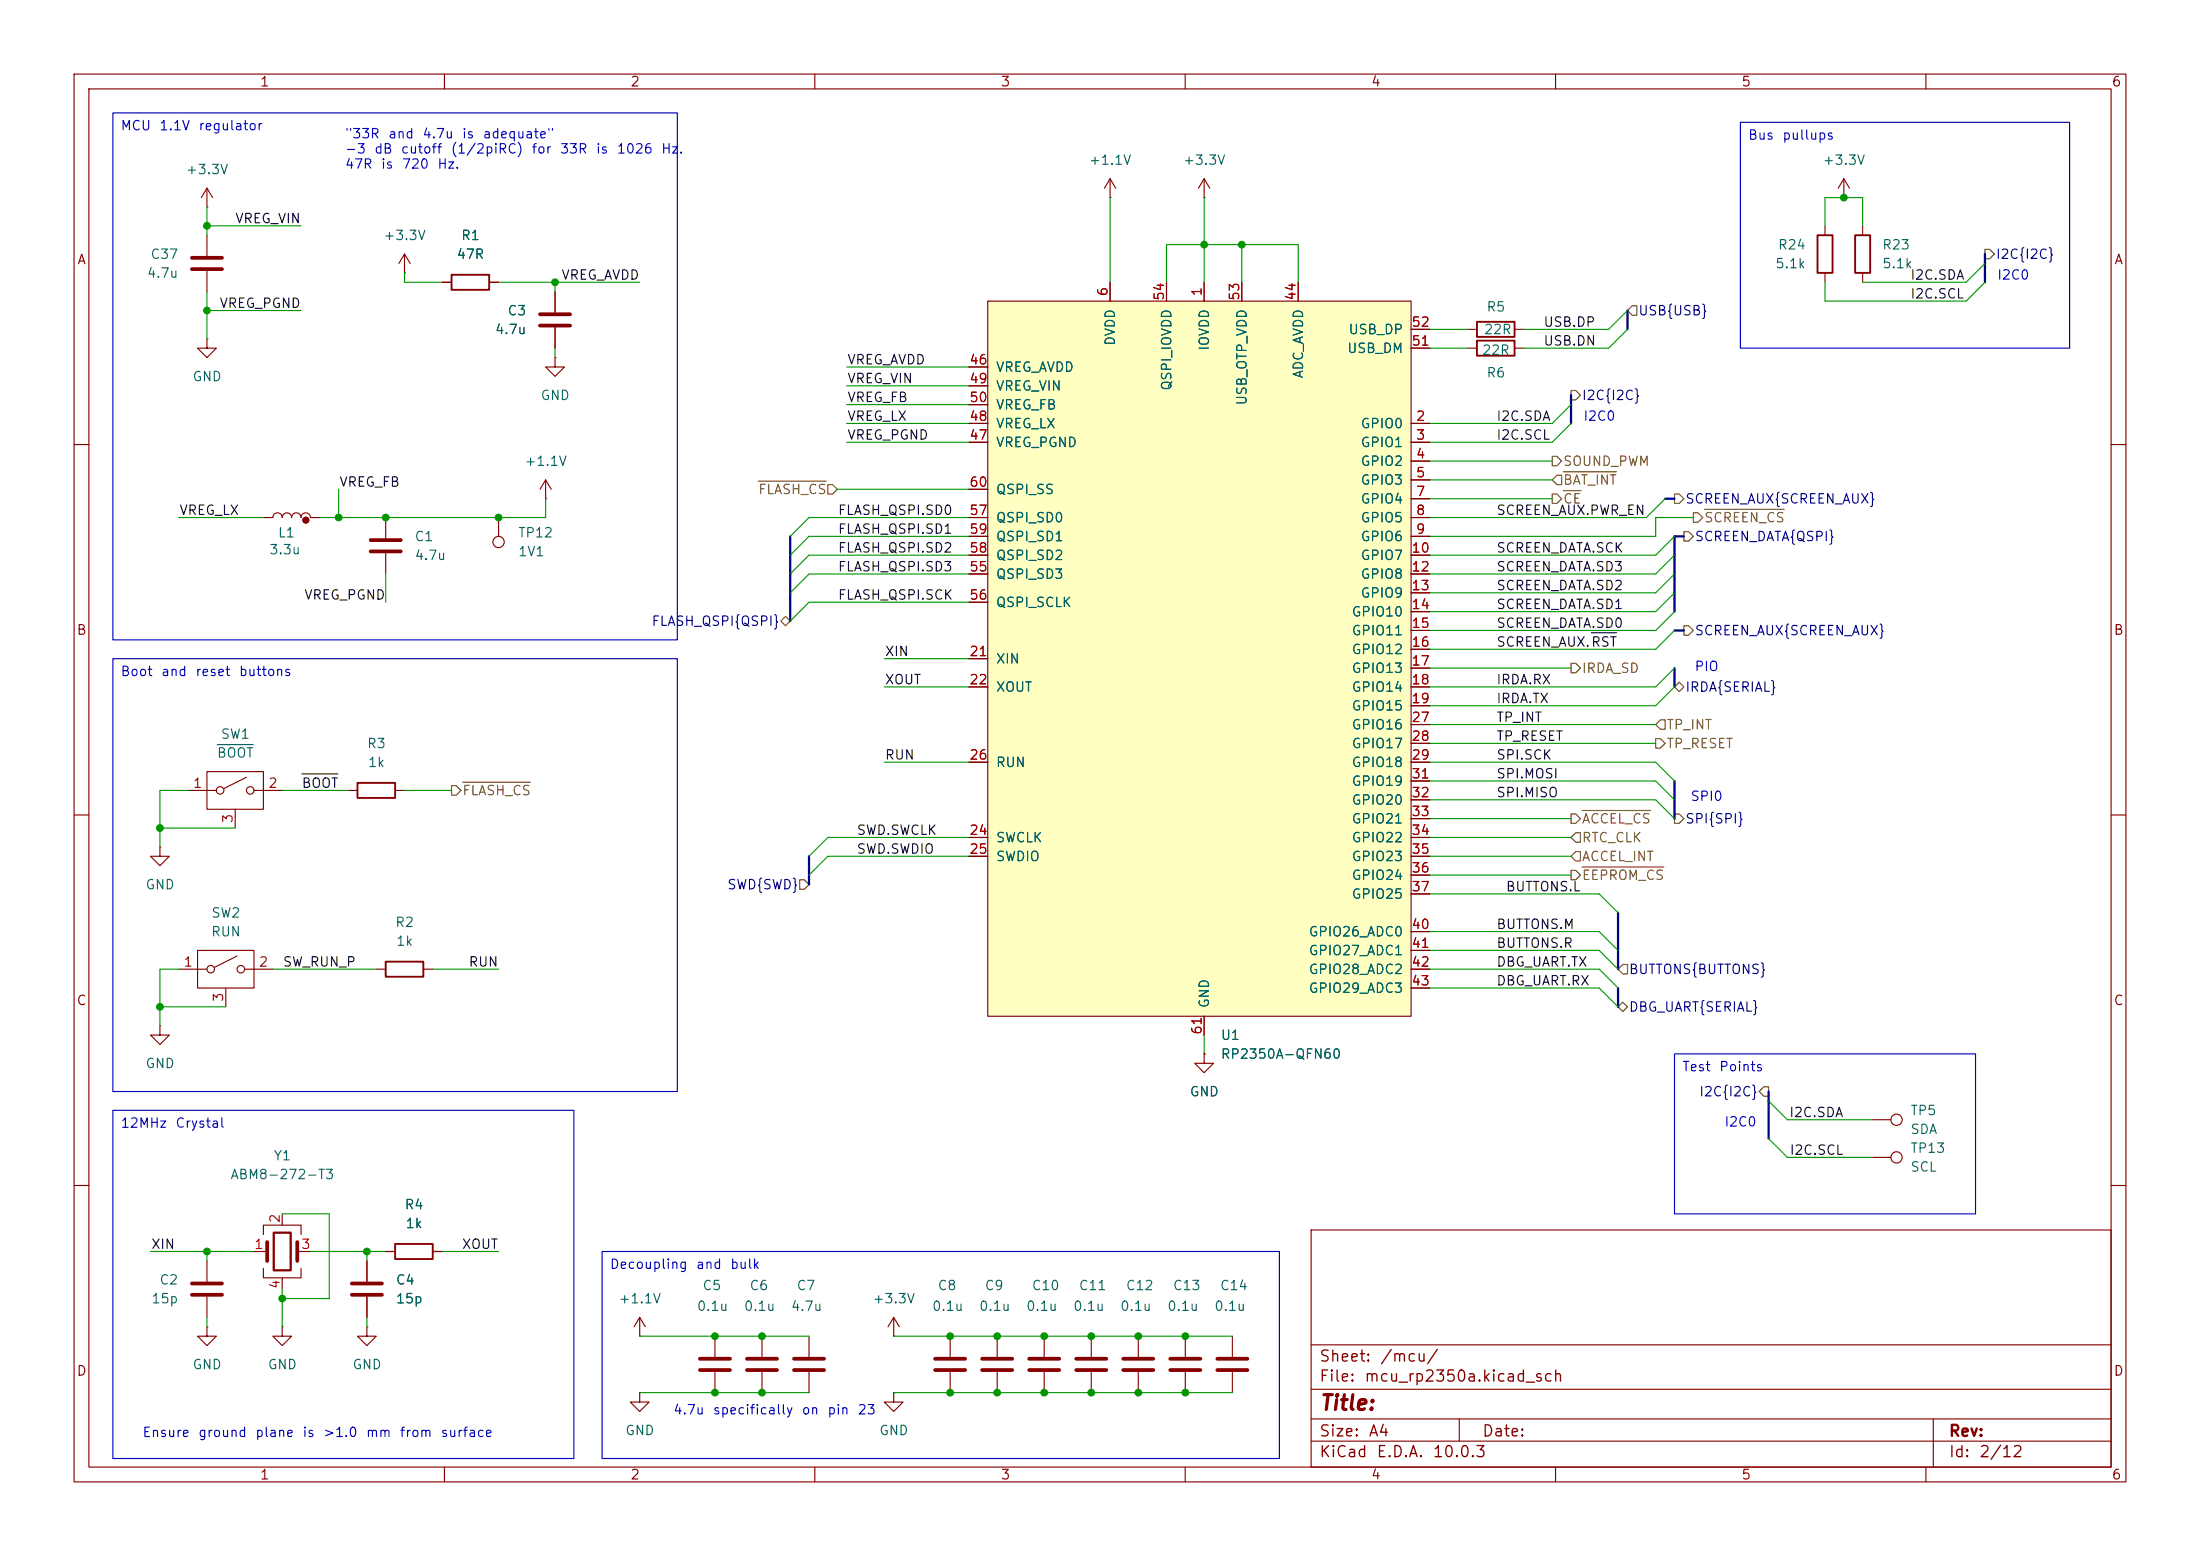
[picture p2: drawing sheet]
<svg xmlns="http://www.w3.org/2000/svg" width="297mm" height="210mm" viewBox="0 0 297 210" stroke-linecap="round" stroke-linejoin="round" font-family="sans-serif">
<g fill="none" stroke="#840000" stroke-width=".15">
<path d="M10 10h277v190h-277zM12 12h273v186h-273zM60 10v2M110 10v2M160 10v2M210 10v2M260 10v2M27.9 27.9h.1M27.9 25.4l-.7 1.3M27.9 25.4l.8 1.3M27.9 25.4v2.5M27.9 31.8v2.7"/>
<path d="M27.9 36.6v2.8M54.6 36.8h.1M54.6 34.3l-.8 1.3M54.6 34.3l.8 1.3M54.6 34.3v2.5M59.7 38.1h1.3M66 38.1h1.3M149.9 26.7h.1M149.9 24.1l-.8 1.3M149.9 24.1l.7 1.3M149.9 24.1v2.6M162.6 26.7h.1"/>
<path d="M162.6 24.1l-.8 1.3M162.6 24.1l.7 1.3M162.6 24.1v2.6M246.4 30.5v1.3M246.4 36.8v1.3M248.9 26.7h.1M248.9 24.1l-.7 1.3M248.9 24.1l.8 1.3M248.9 24.1v2.6M251.5 30.5v1.3M251.5 36.8v1.3M27.9 45.7v1.3h1.3l-1.3 1.3-1.2-1.3h1.2"/>
<path d="M27.9 45.7h.1M198.1 47h1.3M204.5 47h1.2M10 60h2M35.6 69.9h1.2a.64 .64 0 0 1 .7-.7 .64 .64 0 0 1 .6 .7 .64 .64 0 0 1 .6-.7 .64 .64 0 0 1 .7 .7 .64 .64 0 0 1 .6-.7 .64 .64 0 0 1 .6 .7 .64 .64 0 0 1 .7-.7 .64 .64 0 0 1 .6 .7h1.3M52.1 69.9v2.7M52.1 74.7v2.8M285 60h2M10 110h2M21.6 114.3v1.3h1.3l-1.3 1.2-1.3-1.2h1.3M21.6 114.3h.1M25.4 106.7h3.8"/>
<path d="M27.9 104.1h7.7v5.1h-7.7zM31.7 109.2v2.6M33.3 104.9l-3.1 1.5M34.3 106.7h3.8M47 106.7h1.3M53.3 106.7h1.3M285 110h2M162.6 142.2v1.3h1.2l-1.2 1.3-1.3-1.3h1.3M162.6 142.2h.1M252.7 151.1h2.6M252.7 156.2h2.6M10 160h2"/>
<path d="M27.9 170.2v2.8M27.9 175v2.8M38.1 179.1v1.2h1.3l-1.3 1.3-1.3-1.3h1.3M38.1 179.1h.1M86.4 177.8l-.8 1.3M86.4 177.8l.7 1.3M86.4 177.8v2.5M120.6 177.8l-.7 1.3M120.6 177.8l.8 1.3M120.6 177.8v2.5M177 166h108v32h-108zM285 160h2"/>
<path d="M60 198v2M86.4 180.3h.1M86.4 188v1.2h1.2l-1.2 1.3-1.3-1.3h1.3M86.4 188h.1M96.5 180.3v2.8M96.5 185.2v2.8M102.9 180.3v2.8M102.9 185.2v2.8M109.2 180.3v2.8M109.2 185.2v2.8M110 198v2M120.6 188v1.2h1.3l-1.3 1.3-1.2-1.3h1.2"/>
<path d="M120.6 188h.1M120.6 180.3h.1M128.3 180.3v2.8M128.3 185.2v2.8M134.6 180.3v2.8M134.6 185.2v2.8M141 180.3v2.8M141 185.2v2.8M147.3 180.3v2.8M147.3 185.2v2.8M153.7 180.3v2.8M153.7 185.2v2.8"/>
<path d="M160 198v2M160 180.3v2.8M160 185.2v2.8M166.4 180.3v2.8M166.4 185.2v2.8M177 194.5h108M177 191.5h108M177 187.5h108M177 181.5h108M197 191.5v3M210 198v2M260 198v2"/>
<path d="M261 191.5v6.5"/>
<circle cx="41.3" cy="70.2" r=".4"/>
<circle cx="29.7" cy="106.7" r=".51"/>
<circle cx="33.8" cy="106.7" r=".51"/>
<circle cx="256" cy="151.1" r=".76"/>
<circle cx="256" cy="156.2" r=".76"/>
</g>
<path d="M61 37.1h5v2h-5zM245.4 31.8h2v5h-2zM250.4 31.8h2.1v5h-2.1zM199.4 46h5.1v2h-5.1zM48.3 105.7h5v2h-5z" fill="none" stroke="#840000" stroke-width=".25"/>
<circle cx="41.3" cy="70.2" r=".4" fill="#840000" stroke="#840000" stroke-width=".14"/>
<g fill="none" stroke="#840000" stroke-width=".51">
<path d="M25.9 34.8h4.1M25.9 36.3h4.1M50 72.9h4.1M50 74.4h4.1M25.9 173.2h4.1M25.9 174.8h4.1M94.5 183.4h4.1M94.5 184.9h4.1M100.8 183.4h4.1M100.8 184.9h4.1M107.2 183.4h4.1M107.2 184.9h4.1"/>
<path d="M126.2 183.4h4.1M126.2 184.9h4.1M132.6 183.4h4.1M132.6 184.9h4.1M138.9 183.4h4.1M138.9 184.9h4.1M145.3 183.4h4.1M145.3 184.9h4.1M151.6 183.4h4.1M151.6 184.9h4.1M158 183.4h4.1M158 184.9h4.1"/>
<path d="M164.3 183.4h4.1M164.3 184.9h4.1"/>
</g>
<path d="M29.3 100.5h4.9" fill="none" stroke="#006464" stroke-width=".15"/>
<path d="M133.3 40.6h57.2v96.6h-57.2z" fill="#ffffc2"/>
<g fill="none" stroke="#840000" stroke-width=".15">
<path d="M59.7 38.1h1.3M66 38.1h1.3M74.9 39.4v2.8M149.9 38.1v2.5M157.5 38.1v2.5M162.6 38.1v2.5M167.6 38.1v2.5M175.3 38.1v2.5M74.9 48.3v1.2h1.3l-1.3 1.3-1.2-1.3h1.2M74.9 48.3h.1M74.9 44.2v2.8M130.8 57.2h2.5"/>
<path d="M130.8 59.7h2.5M130.8 49.5h2.5M130.8 52.1h2.5M130.8 54.6h2.5M133.3 40.6h57.2v96.6h-57.2zM190.5 57.2h2.5M190.5 59.7h2.5M190.5 47h2.5M190.5 44.5h2.5M198.1 44.5h1.3M204.5 44.5h1.2M67.3 69.9v2.5"/>
<path d="M73.7 67.3h.1M73.7 64.8l.7 1.2M73.7 64.8l-.8 1.2M73.7 64.8v2.5M130.8 69.9h2.5M130.8 72.4h2.5M130.8 74.9h2.5M130.8 77.5h2.5M130.8 66h2.5M190.5 62.2h2.5M190.5 64.8h2.5M190.5 67.3h2.5"/>
<path d="M190.5 69.9h2.5M190.5 72.4h2.5M190.5 74.9h2.5M190.5 77.5h2.5M130.8 92.7h2.5M130.8 88.9h2.5M130.8 81.3h2.5M190.5 80h2.5M190.5 82.6h2.5M190.5 85.1h2.5M190.5 87.6h2.5M190.5 90.2h2.5"/>
<path d="M190.5 92.7h2.5M190.5 95.3h2.5M190.5 97.8h2.5M130.8 113h2.5M130.8 115.6h2.5M130.8 102.9h2.5M190.5 113h2.5M190.5 115.6h2.5M190.5 102.9h2.5M190.5 100.3h2.5M190.5 105.4h2.5M190.5 108h2.5"/>
<path d="M190.5 110.5h2.5M190.5 118.1h2.5M21.6 138.4v1.3h1.3l-1.3 1.3-1.3-1.3h1.3M21.6 138.4h.1M24.1 130.8h3.8M26.7 128.3h7.6v5.1h-7.6zM30.5 133.4v2.5M32 129l-3 1.6M33 130.8h3.8M50.8 130.8h1.3M57.1 130.8h1.3M162.6 137.2v2.5"/>
<path d="M190.5 120.7h2.5M190.5 125.7h2.5M190.5 128.3h2.5M190.5 130.8h2.5M190.5 133.4h2.5M162.6 142.2h.1M27.9 179.1v1.2h1.3l-1.3 1.3-1.2-1.3h1.2M27.9 179.1h.1M34.3 168.9h1.8M35.6 166.6v-1.2h5v1.2M35.6 171.2v1.3h5v-1.3M38.1 163.8v1.6"/>
<path d="M38.1 172.5v1.5M40.1 168.9h1.8M49.5 179.1v1.2h1.3l-1.3 1.3-1.2-1.3h1.2M49.5 179.1h.1M49.5 170.2v2.8M49.5 175v2.8M52.1 168.9h1.2M58.4 168.9h1.3"/>
<circle cx="67.3" cy="73.2" r=".76"/>
<circle cx="28.4" cy="130.8" r=".51"/>
<circle cx="32.5" cy="130.8" r=".51"/>
</g>
<path d="M72.9 42.4h4.1M72.9 43.9h4.1M36.1 167.6v2.6M40.1 167.6v2.6M47.5 173.2h4.1M47.5 174.8h4.1" fill="none" stroke="#840000" stroke-width=".51"/>
<path d="M199.4 43.4h5.1v2.1h-5.1zM52.1 129.8h5v2h-5zM53.3 167.9h5.1v2h-5.1z" fill="none" stroke="#840000" stroke-width=".25"/>
<path d="M37 166.4h2.2v5.1h-2.2z" fill="none" stroke="#840000" stroke-width=".3"/>
<g fill="none" stroke="#725600" stroke-width=".16">
<path d="M268 33.7h.6l.6 .6-.6 .6h-.6zM212.1 52.7h.6l.7 .6-.7 .7h-.6zM220.3 41.3h.7v1.2h-.7l-.6-.6zM209.5 66.7h.7l.6 .6-.6 .6h-.7zM210.2 64.1h.6v1.3h-.6l-.7-.6zM211 63.7h7.2M211 66.2h2.4M227.3 71.8h.7l.6 .6-.6 .6h-.7zM212.1 89.5h.6l.7 .7-.7 .6h-.6zM226.1 92.7l.6-.6 .6 .6-.6 .6zM212.1 117.5h.6l.7 .6-.7 .6h-.6zM212.1 109.9h.6l.7 .6-.7 .6h-.6z"/>
<path d="M213.6 117h11M213.6 109.4h9.2M226.1 109.9h.6l.6 .6-.6 .6h-.6zM218.4 135.9l.7-.6 .6 .6-.6 .6zM219.1 130.2h.6v1.2h-.6l-.7-.6zM238.1 146.7h.7v1.3h-.7l-.6-.7z"/>
</g>
<g fill="none" stroke="#725600" stroke-width=".15">
<path d="M102.4 64.9h9.1M111.8 65.4h.6l.6 .6-.6 .7h-.6zM209.5 61.6h.7l.6 .6-.6 .7h-.7zM226.1 66.7h.6l.6 .6-.6 .6h-.6zM228.6 69.2h.6l.7 .7-.7 .6h-.6zM230.1 68.7h10.8M105.4 83.8l.6-.6 .7 .6-.7 .7zM223.5 99.7h.7l.6 .6-.6 .7h-.7zM224.2 97.2h.6v1.2h-.6l-.7-.6zM227.3 84.5h.7l.6 .6-.6 .6h-.7zM61 106h.6l.6 .7-.6 .6h-.6zM62.5 105.6h9.1"/>
<path d="M107.9 118.7h.7l.6 .7-.6 .6h-.7zM212.7 114.9h.7v1.3h-.7l-.6-.6zM212.7 112.4h.7v1.3h-.7l-.6-.7z"/>
</g>
<path d="M214.8 85.4h3.4M40.8 104.5h4.8" fill="none" stroke="#0f0f0f" stroke-width=".15"/>
<g fill="none" stroke="#000084" stroke-width=".3">
<path d="M268 34.3v3.8M212.1 53.3v3.9M219.7 41.9v2.6M106.7 72.4v11.4M224.8 67.3h1.3M227.3 72.4h-1.2v10.2M226.1 90.2v2.5M226.1 85.1h1.2M109.2 115.6v3.8M226.1 105.4v5.1M218.4 123.2v7.6M218.4 133.4v2.5"/>
<path d="M238.8 147.3v6.4"/>
</g>
<g fill="none" stroke="#009600" stroke-width=".15">
<path d="M27.9 27.9v3.9M27.9 39.4v6.3M27.9 30.5h12.7M54.6 36.8v1.3h5.1M67.3 38.1h19.1M74.9 38.1v1.3M149.9 26.7v11.4M157.5 38.1v-5.1h17.8v5.1M162.6 26.7v11.4M167.6 33v5.1M246.4 30.5v-3.8h5.1v3.8M246.4 38.1v2.5h19l2.6-2.5"/>
<path d="M268 35.6l-2.6 2.5h-13.9M27.9 41.9h12.7M74.9 47v1.3M114.3 49.5h16.5M114.3 52.1h16.5M114.3 59.7h16.5M114.3 57.2h16.5M114.3 54.6h16.5M193 44.5h5.1M193 47h5.1M212.1 57.2l-2.6 2.5h-16.5M212.1 54.6l-2.6 2.6h-16.5"/>
<path d="M219.7 41.9l-2.5 2.6h-11.5M219.7 44.5l-2.5 2.5h-11.5M24.1 69.9h11.5M45.7 66v3.9M52.1 77.5v3.8M73.7 67.3v2.6h-30.5M113 66h17.8M130.8 69.9h-21.6l-2.5 2.5M130.8 72.4h-21.6l-2.5 2.5M130.8 77.5h-21.6l-2.5 2.5M130.8 74.9h-21.6l-2.5 2.6M193 62.2h16.5"/>
<path d="M193 67.3h16.5M193 64.8h16.5M224.8 67.3l-2.6 2.6h-29.2M226.1 74.9l-2.6 2.6h-30.5M226.1 72.4l-2.6 2.5h-30.5M226.1 77.5l-2.6 2.5h-30.5M228.6 69.9h-5.1v2.5h-30.5M119.4 88.9h11.4M119.4 92.7h11.4M130.8 81.3h-21.6l-2.5 2.5M193 90.2h19.1M193 97.8h30.5"/>
<path d="M226.1 90.2l-2.6 2.5h-30.5M226.1 85.1l-2.6 2.5h-30.5M226.1 82.6l-2.6 2.5h-30.5M226.1 80l-2.6 2.6h-30.5M226.1 92.7l-2.6 2.6h-30.5M21.6 111.8h10.1M25.4 106.7h-3.8v7.6M38.1 106.7h8.9M54.6 106.7h6.4M119.4 102.9h11.4M130.8 113h-19l-2.6 2.6M130.8 115.6h-19l-2.6 2.5"/>
<path d="M193 102.9h30.5l2.6 2.5M193 113h19.1M193 105.4h30.5l2.6 2.6M193 118.1h19.1M193 110.5h19.1M193 108h30.5l2.6 2.5M193 115.6h19.1M193 100.3h30.5M21.6 135.9h8.9M24.1 130.8h-2.5v7.6M36.8 130.8h14M58.4 130.8h8.9"/>
<path d="M162.6 139.7v2.5M193 130.8h22.9l2.5 2.6M193 120.7h22.9l2.5 2.5M193 128.3h22.9l2.5 2.5M193 125.7h22.9l2.5 2.6M193 133.4h22.9l2.5 2.5M238.8 148.6l2.5 2.5h11.4M238.8 153.7l2.5 2.5h11.4M20.3 168.9h14M27.9 168.9v1.3M27.9 177.8v1.3M38.1 163.8h6.3v11.5h-6.3"/>
<path d="M38.1 174v5.1M41.9 168.9h10.2M49.5 168.9v1.3M49.5 177.8v1.3M59.7 168.9h7.6M86.4 180.3h22.8M86.4 188h22.8M120.6 180.3h45.8M120.6 188h45.8"/>
</g>
<path d="M15.2 15.2h76.2v71.2h-76.2zM234.9 16.5h44.5v30.5h-44.5zM15.2 88.9h76.2v58.4h-76.2zM15.2 149.9h62.3v47h-62.3zM226.1 142.2h40.6v21.6h-40.6zM81.3 168.9h91.4v28h-91.4z" fill="none" stroke="#0000c2" stroke-width=".15"/>
<g fill="#009600" stroke="#009600" stroke-width=".14">
<circle cx="248.9" cy="26.7" r=".46"/>
<circle cx="153.7" cy="188" r=".46"/>
<circle cx="147.3" cy="180.3" r=".46"/>
<circle cx="147.3" cy="188" r=".46"/>
<circle cx="160" cy="188" r=".46"/>
<circle cx="153.7" cy="180.3" r=".46"/>
<circle cx="160" cy="180.3" r=".46"/>
<circle cx="102.9" cy="180.3" r=".46"/>
<circle cx="102.9" cy="188" r=".46"/>
<circle cx="141" cy="180.3" r=".46"/>
<circle cx="128.3" cy="188" r=".46"/>
<circle cx="134.6" cy="188" r=".46"/>
<circle cx="141" cy="188" r=".46"/>
<circle cx="96.5" cy="180.3" r=".46"/>
<circle cx="96.5" cy="188" r=".46"/>
<circle cx="134.6" cy="180.3" r=".46"/>
<circle cx="128.3" cy="180.3" r=".46"/>
<circle cx="21.6" cy="111.8" r=".46"/>
<circle cx="45.7" cy="69.9" r=".46"/>
<circle cx="21.6" cy="135.9" r=".46"/>
<circle cx="74.9" cy="38.1" r=".46"/>
<circle cx="27.9" cy="41.9" r=".46"/>
<circle cx="27.9" cy="30.5" r=".46"/>
<circle cx="27.9" cy="168.9" r=".46"/>
<circle cx="49.5" cy="168.9" r=".46"/>
<circle cx="38.1" cy="175.3" r=".46"/>
<circle cx="167.6" cy="33" r=".46"/>
<circle cx="162.6" cy="33" r=".46"/>
<circle cx="67.3" cy="69.9" r=".46"/>
<circle cx="52.1" cy="69.9" r=".46"/>
</g>
<text font-size="2" fill="#840000" x="178" y="190.8">Title:</text>
<g font-size="1.5" fill="#840000">
<text x="178" y="184.2">Sheet:</text>
<text x="186.2" y="184.2">/mcu/</text>
<text x="178" y="186.9">File:</text>
<text x="184.1" y="186.9">mcu_rp2350a.kicad_sch</text>
<text x="178" y="197.1">KiCad</text>
<text x="178" y="194.3">Size:</text>
<text x="184.7" y="194.3">A4</text>
<text x="185.7" y="197.1">E.D.A.</text>
<text x="193.3" y="197.1">10.0.3</text>
<text x="200" y="194.3">Date:</text>
<text x="263" y="194.3">Rev:</text>
<text x="263" y="197.1">Id:</text>
<text x="267.1" y="197.1">2/12</text>
</g>
<g font-size="1.3" fill="#840000">
<text x="35" y="12">1</text>
<text x="85" y="12">2</text>
<text x="135" y="12">3</text>
<text x="185" y="12">4</text>
<text x="235" y="12">5</text>
<text x="285" y="12">6</text>
<text x="10.3" y="36">A</text>
<text x="285.3" y="36">A</text>
<text x="10.3" y="86">B</text>
<text x="285.3" y="86">B</text>
<text x="10.3" y="136">C</text>
<text x="285.3" y="136">C</text>
<text x="10.3" y="186">D</text>
<text x="285.3" y="186">D</text>
<text x="35" y="200">1</text>
<text x="85" y="200">2</text>
<text x="135" y="200">3</text>
<text x="185" y="200">4</text>
<text x="235" y="200">5</text>
<text x="285" y="200">6</text>
</g>
<g font-size="1.3" fill="#0000c2">
<text x="16.2" y="17.9">MCU</text>
<text x="21.4" y="17.9">1.1V</text>
<text x="26.7" y="17.9">regulator</text>
<text x="46.5" y="19">&quot;33R</text>
<text x="46.5" y="21">-3</text>
<text x="46.5" y="23.1">47R</text>
<text x="50.4" y="21">dB</text>
<text x="51.3" y="23.1">is</text>
<text x="52.3" y="19">and</text>
<text x="54" y="21">cutoff</text>
<text x="54.1" y="23.1">720</text>
<text x="56.9" y="19">4.7u</text>
<text x="58.9" y="23.1">Hz.</text>
<text x="60.8" y="21">(1/2piRC)</text>
<text x="62.3" y="19">is</text>
<text x="65.1" y="19">adequate&quot;</text>
<text x="71.7" y="21">for</text>
<text x="75.5" y="21">33R</text>
<text x="80.4" y="21">is</text>
<text x="83.2" y="21">1026</text>
<text x="89.2" y="21">Hz.</text>
<text x="235.9" y="19.2">Bus</text>
<text x="240.5" y="19.2">pullups</text>
<text x="269.5" y="38.1">I2C0</text>
<text x="213.7" y="57.1">I2C0</text>
<text x="16.2" y="91.6">Boot</text>
<text x="21.7" y="91.6">and</text>
<text x="26.3" y="91.6">reset</text>
<text x="32.2" y="91.6">buttons</text>
<text x="228.7" y="90.9">PIO</text>
<text x="228.1" y="108.4">SPI0</text>
<text x="227" y="144.9">Test</text>
<text x="232" y="144.9">Points</text>
<text x="16.2" y="152.5">12MHz</text>
<text x="23.6" y="152.5">Crystal</text>
<text x="232.7" y="152.4">I2C0</text>
<text x="82.2" y="171.6">Decoupling</text>
<text x="93.9" y="171.6">and</text>
<text x="98.5" y="171.6">bulk</text>
<text x="90.8" y="191.2">4.7u</text>
<text x="96.1" y="191.2">specifically</text>
<text x="108.1" y="191.2">on</text>
<text x="111.6" y="191.2">pin</text>
<text x="115.7" y="191.2">23</text>
<text x="19.1" y="194.3">Ensure</text>
<text x="26.7" y="194.3">ground</text>
<text x="34.4" y="194.3">plane</text>
<text x="40.7" y="194.3">is</text>
<text x="43.5" y="194.3">&gt;1.0</text>
<text x="49.3" y="194.3">mm</text>
<text x="53.9" y="194.3">from</text>
<text x="59.4" y="194.3">surface</text>
</g>
<g font-size="1.3" fill="#006464">
<text x="25" y="23.8">+3.3V</text>
<text x="146.9" y="22.6">+1.1V</text>
<text x="159.6" y="22.6">+3.3V</text>
<text x="246" y="22.6">+3.3V</text>
<text x="20.2" y="35.3">C37</text>
<text x="51.7" y="32.7">+3.3V</text>
<text x="61.6" y="35.3">47R</text>
<text x="62.2" y="32.7">R1</text>
<text x="239.9" y="34">R24</text>
<text x="254" y="34">R23</text>
<text x="19.7" y="37.8">4.7u</text>
<text x="239.6" y="36.5">5.1k</text>
<text x="254" y="36.5">5.1k</text>
<text x="66.7" y="45.4">4.7u</text>
<text x="68.4" y="42.9">C3</text>
<text x="150.8" y="46.8" transform="rotate(-90 150.8 46.8)">DVDD</text>
<text x="163.5" y="47.4" transform="rotate(-90 163.5 47.4)">IOVDD</text>
<text x="181.8" y="48">USB_DM</text>
<text x="182" y="45.4">USB_DP</text>
<text x="200.2" y="45.4">22R</text>
<text x="200.6" y="42.4">R5</text>
<text x="25.9" y="51.8">GND</text>
<text x="134.4" y="50.5">VREG_AVDD</text>
<text x="134.4" y="53">VREG_VIN</text>
<text x="158.5" y="52.8" transform="rotate(-90 158.5 52.8)">QSPI_IOVDD</text>
<text x="176.2" y="51.2" transform="rotate(-90 176.2 51.2)">ADC_AVDD</text>
<text x="200" y="48.2">22R</text>
<text x="200.6" y="51.3">R6</text>
<text x="72.9" y="54.3">GND</text>
<text x="134.4" y="58.1">VREG_LX</text>
<text x="134.4" y="55.6">VREG_FB</text>
<text x="168.6" y="54.8" transform="rotate(-90 168.6 54.8)">USB_OTP_VDD</text>
<text x="183.6" y="58.1">GPIO0</text>
<text x="70.7" y="63.2">+1.1V</text>
<text x="134.4" y="60.7">VREG_PGND</text>
<text x="183.6" y="60.7">GPIO1</text>
<text x="183.6" y="63.2">GPIO2</text>
<text x="183.6" y="65.7">GPIO3</text>
<text x="134.4" y="70.8">QSPI_SD0</text>
<text x="134.4" y="67">QSPI_SS</text>
<text x="183.6" y="68.3">GPIO4</text>
<text x="183.6" y="70.8">GPIO5</text>
<text x="36.3" y="75.1">3.3u</text>
<text x="37.4" y="72.9">L1</text>
<text x="55.9" y="73.4">C1</text>
<text x="55.9" y="75.9">4.7u</text>
<text x="69.9" y="72.9">TP12</text>
<text x="69.9" y="75.4">1V1</text>
<text x="134.4" y="75.9">QSPI_SD2</text>
<text x="134.4" y="73.4">QSPI_SD1</text>
<text x="183.6" y="73.4">GPIO6</text>
<text x="183.6" y="75.9">GPIO7</text>
<text x="134.4" y="78.4">QSPI_SD3</text>
<text x="134.4" y="82.3">QSPI_SCLK</text>
<text x="182.4" y="83.5">GPIO10</text>
<text x="183.6" y="78.4">GPIO8</text>
<text x="183.6" y="81">GPIO9</text>
<text x="134.4" y="89.9">XIN</text>
<text x="182.4" y="86.1">GPIO11</text>
<text x="182.4" y="88.6">GPIO12</text>
<text x="134.4" y="93.7">XOUT</text>
<text x="182.4" y="91.1">GPIO13</text>
<text x="182.4" y="93.7">GPIO14</text>
<text x="29.7" y="100">SW1</text>
<text x="49.5" y="101.3">R3</text>
<text x="182.4" y="96.2">GPIO15</text>
<text x="182.4" y="98.8">GPIO16</text>
<text x="182.4" y="101.3">GPIO17</text>
<text x="29.2" y="102.6">BOOT</text>
<text x="49.6" y="103.8">1k</text>
<text x="134.4" y="103.8">RUN</text>
<text x="182.4" y="103.8">GPIO18</text>
<text x="182.4" y="106.4">GPIO19</text>
<text x="182.4" y="108.9">GPIO20</text>
<text x="182.4" y="111.5">GPIO21</text>
<text x="134.4" y="114">SWCLK</text>
<text x="134.4" y="116.5">SWDIO</text>
<text x="182.4" y="114">GPIO22</text>
<text x="182.4" y="116.5">GPIO23</text>
<text x="182.4" y="119.1">GPIO24</text>
<text x="19.6" y="120.4">GND</text>
<text x="28.4" y="124.2">SW2</text>
<text x="53.3" y="125.4">R2</text>
<text x="182.4" y="121.6">GPIO25</text>
<text x="28.4" y="126.7">RUN</text>
<text x="53.4" y="128">1k</text>
<text x="176.6" y="126.7">GPIO26_ADC0</text>
<text x="176.6" y="129.2">GPIO27_ADC1</text>
<text x="176.6" y="131.8">GPIO28_ADC2</text>
<text x="163.5" y="136.1" transform="rotate(-90 163.5 136.1)">GND</text>
<text x="176.6" y="134.3">GPIO29_ADC3</text>
<text x="164.7" y="140.7">U1</text>
<text x="164.7" y="143.2">RP2350A-QFN60</text>
<text x="19.6" y="144.5">GND</text>
<text x="160.5" y="148.3">GND</text>
<text x="257.8" y="150.8">TP5</text>
<text x="257.8" y="153.4">SDA</text>
<text x="257.8" y="155.9">TP13</text>
<text x="31" y="159.5">ABM8-272-T3</text>
<text x="36.8" y="156.9">Y1</text>
<text x="257.8" y="158.5">SCL</text>
<text x="54.5" y="163.5">R4</text>
<text x="54.7" y="166.1">1k</text>
<text x="21.4" y="173.7">C2</text>
<text x="53.3" y="173.7">C4</text>
<text x="20.3" y="176.2">15p</text>
<text x="53.3" y="176.2">15p</text>
<text x="83.4" y="176.2">+1.1V</text>
<text x="94" y="177.2">0.1u</text>
<text x="94.8" y="174.5">C5</text>
<text x="100.3" y="177.2">0.1u</text>
<text x="101.1" y="174.5">C6</text>
<text x="106.7" y="177.2">4.7u</text>
<text x="107.5" y="174.5">C7</text>
<text x="117.7" y="176.2">+3.3V</text>
<text x="125.7" y="177.2">0.1u</text>
<text x="126.5" y="174.5">C8</text>
<text x="132.1" y="177.2">0.1u</text>
<text x="132.9" y="174.5">C9</text>
<text x="138.4" y="177.2">0.1u</text>
<text x="139.2" y="174.5">C10</text>
<text x="144.8" y="177.2">0.1u</text>
<text x="145.6" y="174.5">C11</text>
<text x="151.1" y="177.2">0.1u</text>
<text x="151.9" y="174.5">C12</text>
<text x="157.5" y="177.2">0.1u</text>
<text x="158.3" y="174.5">C13</text>
<text x="163.8" y="177.2">0.1u</text>
<text x="164.6" y="174.5">C14</text>
<text x="25.9" y="185.1">GND</text>
<text x="36.1" y="185.1">GND</text>
<text x="47.5" y="185.1">GND</text>
<text x="84.3" y="194">GND</text>
<text x="118.6" y="194">GND</text>
</g>
<g font-size="1.3" fill="#0f0f0f">
<text x="31.7" y="30.4">VREG_VIN</text>
<text x="29.6" y="41.9">VREG_PGND</text>
<text x="75.7" y="38.1">VREG_AVDD</text>
<text x="257.8" y="38.1">I2C.SDA</text>
<text x="257.8" y="40.6">I2C.SCL</text>
<text x="208.3" y="47">USB.DN</text>
<text x="208.3" y="44.4">USB.DP</text>
<text x="114.3" y="52">VREG_VIN</text>
<text x="114.3" y="49.5">VREG_AVDD</text>
<text x="114.3" y="54.6">VREG_FB</text>
<text x="114.3" y="59.7">VREG_PGND</text>
<text x="114.3" y="57.1">VREG_LX</text>
<text x="201.9" y="59.7">I2C.SCL</text>
<text x="201.9" y="57.1">I2C.SDA</text>
<text x="24.1" y="69.8">VREG_LX</text>
<text x="45.7" y="66">VREG_FB</text>
<text x="113" y="69.8">FLASH_QSPI.SD0</text>
<text x="201.9" y="69.8">SCREEN_AUX.PWR_EN</text>
<text x="113" y="77.4">FLASH_QSPI.SD3</text>
<text x="113" y="74.9">FLASH_QSPI.SD2</text>
<text x="113" y="72.4">FLASH_QSPI.SD1</text>
<text x="201.9" y="77.4">SCREEN_DATA.SD3</text>
<text x="201.9" y="74.9">SCREEN_DATA.SCK</text>
<text x="41" y="81.2">VREG_PGND</text>
<text x="113" y="81.2">FLASH_QSPI.SCK</text>
<text x="201.9" y="82.5">SCREEN_DATA.SD1</text>
<text x="201.9" y="80">SCREEN_DATA.SD2</text>
<text x="119.4" y="88.9">XIN</text>
<text x="201.9" y="85.1">SCREEN_DATA.SD0</text>
<text x="201.9" y="87.6">SCREEN_AUX.RST</text>
<text x="119.4" y="92.7">XOUT</text>
<text x="201.9" y="95.2">IRDA.TX</text>
<text x="201.9" y="92.7">IRDA.RX</text>
<text x="201.9" y="97.8">TP_INT</text>
<text x="201.9" y="100.3">TP_RESET</text>
<text x="40.6" y="106.6">BOOT</text>
<text x="119.4" y="102.8">RUN</text>
<text x="201.9" y="107.9">SPI.MISO</text>
<text x="201.9" y="102.8">SPI.SCK</text>
<text x="201.9" y="105.4">SPI.MOSI</text>
<text x="115.6" y="113">SWD.SWCLK</text>
<text x="115.6" y="115.5">SWD.SWDIO</text>
<text x="201.9" y="125.7">BUTTONS.M</text>
<text x="203.2" y="120.6">BUTTONS.L</text>
<text x="38.1" y="130.8">SW_RUN_P</text>
<text x="63.2" y="130.8">RUN</text>
<text x="201.9" y="128.2">BUTTONS.R</text>
<text x="201.9" y="130.8">DBG_UART.TX</text>
<text x="201.9" y="133.3">DBG_UART.RX</text>
<text x="241.5" y="151.1">I2C.SDA</text>
<text x="241.5" y="156.2">I2C.SCL</text>
<text x="20.3" y="168.9">XIN</text>
<text x="62.3" y="168.9">XOUT</text>
</g>
<g font-size="1.3" fill="#000084">
<text x="269.3" y="35.3">I2C{I2C}</text>
<text x="221.1" y="42.9">USB{USB}</text>
<text x="213.5" y="54.3">I2C{I2C}</text>
<text x="227.4" y="68.3">SCREEN_AUX{SCREEN_AUX}</text>
<text x="228.7" y="73.4">SCREEN_DATA{QSPI}</text>
<text x="87.9" y="84.8">FLASH_QSPI{QSPI}</text>
<text x="228.7" y="86.1">SCREEN_AUX{SCREEN_AUX}</text>
<text x="227.4" y="93.7">IRDA{SERIAL}</text>
<text x="227.4" y="111.5">SPI{SPI}</text>
<text x="98.1" y="120.4">SWD{SWD}</text>
<text x="219.8" y="131.8">BUTTONS{BUTTONS}</text>
<text x="219.8" y="136.9">DBG_UART{SERIAL}</text>
<text x="229.3" y="148.3">I2C{I2C}</text>
</g>
<g font-size="1.3" fill="#a90000">
<text x="149.8" y="40.1" transform="rotate(-90 149.8 40.1)">6</text>
<text x="157.5" y="40.7" transform="rotate(-90 157.5 40.7)">54</text>
<text x="162.5" y="40.1" transform="rotate(-90 162.5 40.1)">1</text>
<text x="167.6" y="40.7" transform="rotate(-90 167.6 40.7)">53</text>
<text x="175.2" y="40.7" transform="rotate(-90 175.2 40.7)">44</text>
<text x="190.5" y="47">51</text>
<text x="190.5" y="44.4">52</text>
<text x="130.8" y="49.5">46</text>
<text x="130.8" y="52">49</text>
<text x="130.8" y="59.7">47</text>
<text x="130.8" y="57.1">48</text>
<text x="130.8" y="54.6">50</text>
<text x="191.1" y="57.1">2</text>
<text x="191.1" y="59.7">3</text>
<text x="191.1" y="62.2">4</text>
<text x="191.1" y="64.7">5</text>
<text x="130.8" y="69.8">57</text>
<text x="130.8" y="66">60</text>
<text x="191.1" y="67.3">7</text>
<text x="191.1" y="69.8">8</text>
<text x="130.8" y="77.4">55</text>
<text x="130.8" y="74.9">58</text>
<text x="130.8" y="72.4">59</text>
<text x="190.5" y="74.9">10</text>
<text x="190.5" y="77.4">12</text>
<text x="191.1" y="72.4">9</text>
<text x="130.8" y="81.3">56</text>
<text x="190.5" y="80">13</text>
<text x="190.5" y="82.5">14</text>
<text x="130.8" y="88.9">21</text>
<text x="190.5" y="85.1">15</text>
<text x="190.5" y="87.6">16</text>
<text x="130.8" y="92.7">22</text>
<text x="190.5" y="90.1">17</text>
<text x="190.5" y="92.7">18</text>
<text x="190.5" y="95.2">19</text>
<text x="190.5" y="97.8">27</text>
<text x="190.5" y="100.3">28</text>
<text x="26" y="106.7">1</text>
<text x="36.1" y="106.7">2</text>
<text x="130.8" y="102.8">26</text>
<text x="190.5" y="102.8">29</text>
<text x="190.5" y="105.4">31</text>
<text x="190.5" y="107.9">32</text>
<text x="31.7" y="111.2" transform="rotate(-90 31.7 111.2)">3</text>
<text x="130.8" y="113">24</text>
<text x="190.5" y="110.5">33</text>
<text x="190.5" y="113">34</text>
<text x="130.8" y="115.5">25</text>
<text x="190.5" y="115.5">35</text>
<text x="190.5" y="118.1">36</text>
<text x="190.5" y="120.6">37</text>
<text x="190.5" y="125.7">40</text>
<text x="24.7" y="130.8">1</text>
<text x="34.9" y="130.8">2</text>
<text x="190.5" y="128.2">41</text>
<text x="190.5" y="130.8">42</text>
<text x="30.5" y="135.3" transform="rotate(-90 30.5 135.3)">3</text>
<text x="190.5" y="133.3">43</text>
<text x="162.5" y="139.7" transform="rotate(-90 162.5 139.7)">61</text>
<text x="38.1" y="165.2" transform="rotate(-90 38.1 165.2)">2</text>
<text x="34.2" y="168.9">1</text>
<text x="40.6" y="168.9">3</text>
<text x="38.1" y="174.1" transform="rotate(-90 38.1 174.1)">4</text>
</g>
<g font-size="1.3" fill="#725600">
<text x="210.9" y="63.2">SOUND_PWM</text>
<text x="210.9" y="65.7">BAT_INT</text>
<text x="102.3" y="67">FLASH_CS</text>
<text x="210.9" y="68.3">CE</text>
<text x="230" y="70.8">SCREEN_CS</text>
<text x="213.5" y="91.1">IRDA_SD</text>
<text x="224.9" y="98.8">TP_INT</text>
<text x="224.9" y="101.3">TP_RESET</text>
<text x="62.3" y="107.7">FLASH_CS</text>
<text x="213.5" y="111.5">ACCEL_CS</text>
<text x="213.5" y="119.1">EEPROM_CS</text>
<text x="213.5" y="116.5">ACCEL_INT</text>
<text x="213.5" y="114">RTC_CLK</text>
</g>
</svg>
